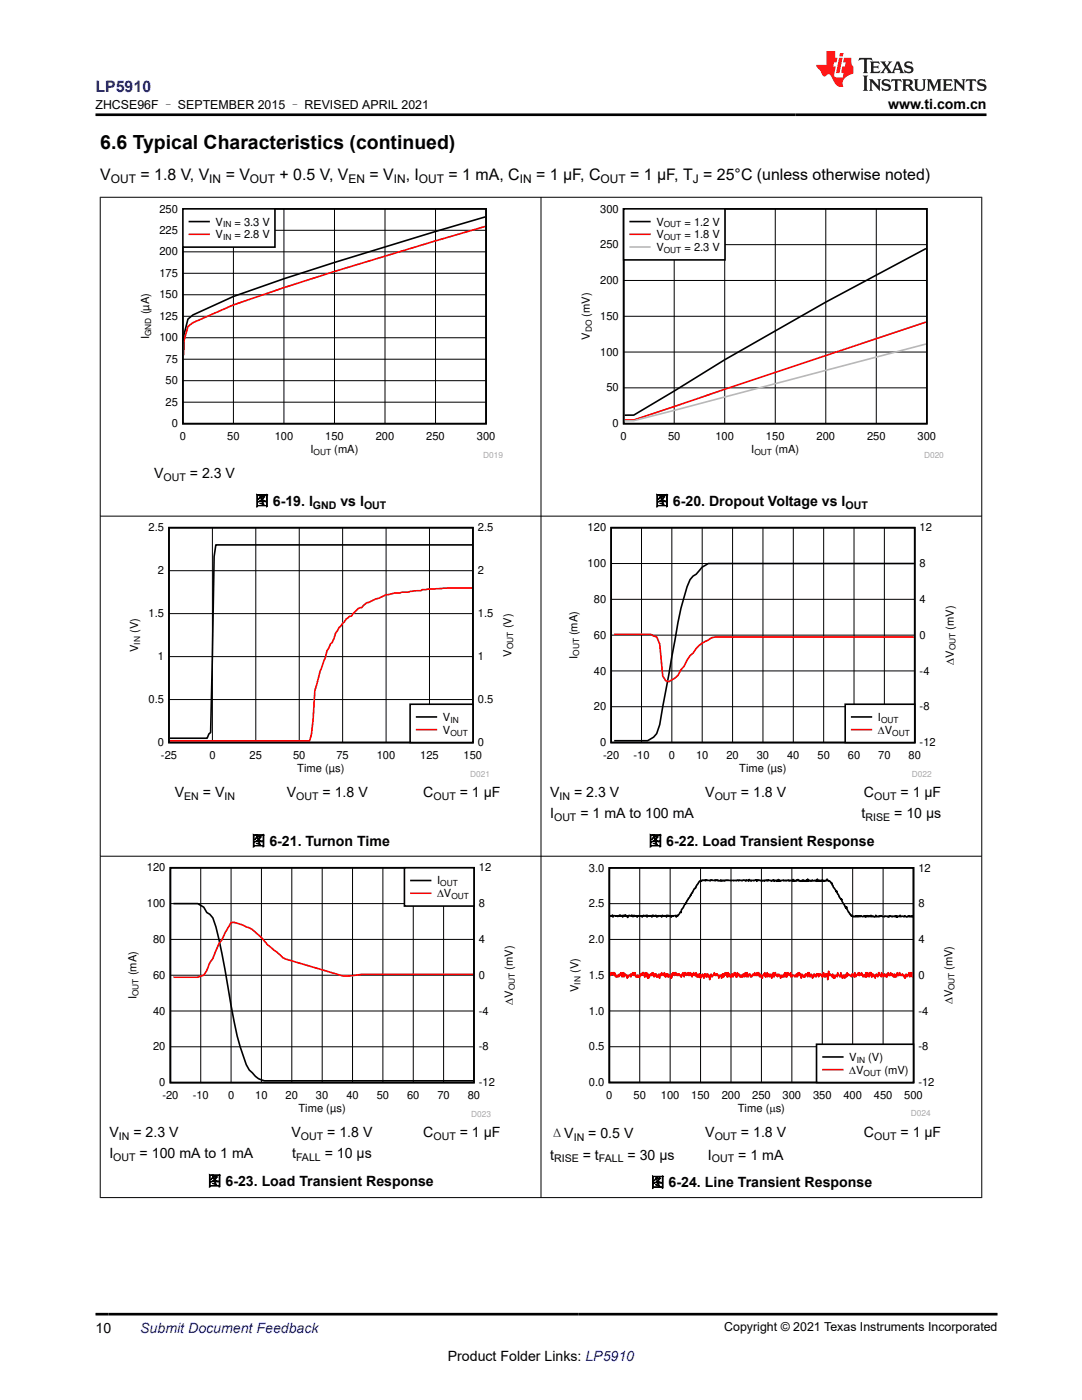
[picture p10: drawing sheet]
<svg xmlns="http://www.w3.org/2000/svg" width="216mm" height="279mm" viewBox="0 0 216 279" stroke-linecap="round" stroke-linejoin="round" font-family="sans-serif">
<path d="M36.5 41.7h60.5v42.9h-60.5zM96.8 43.3l-9.9 2.9a775.6 775.6 0 0 0-40.3 13l-8.1 3.7-1 .8-.8 3.2-.1 3" fill="none" stroke="#000" stroke-width=".32"/>
<g fill="none" stroke="#000" stroke-width=".2">
<path d="M36.5 58.8h60.5M36.5 54.5h60.5M36.5 50.3h60.5M36.5 46h60.5M46.6 41.7v42.9M56.7 41.7v42.9M66.7 41.7v42.9M76.8 41.7v42.9M86.9 41.7v42.9M36.5 76h60.5M36.5 71.7h60.5M36.5 67.4h60.5"/>
<path d="M36.5 63.1h60.5M36.5 80.3h60.5"/>
</g>
<path d="M96.8 45.2l-9.9 2.9a824.1 824.1 0 0 0-40.3 12.8l-8.1 3.5-1 .8-.8 2.9-.1 2.8" fill="none" stroke="#f00" stroke-width=".32"/>
<path d="M36.5 41.7h18.4v7.6h-18.4z" fill-rule="evenodd" fill="#fff"/>
<path d="M36.5 41.7h18.4v7.6h-18.4zM37.8 44.2h3.9" fill="none" stroke="#000" stroke-width=".32"/>
<path d="M37.8 46.8h3.9" fill="none" stroke="#f00" stroke-width=".32"/>
<path d="M115.6 40.8h72.7v50.6h-72.7z" fill-rule="evenodd" fill="#fff"/>
<path d="M124.4 41.7h60.5v42.9h-60.5zM184.8 49.6l-20 10.7-20.2 11.5-18.1 11-1.9 .1" fill="none" stroke="#000" stroke-width=".32"/>
<path d="M124.4 56h60.5M124.4 48.8h60.5M134.5 41.7v42.9M144.6 41.7v42.9M154.7 41.7v42.9M164.8 41.7v42.9M174.9 41.7v42.9M124.4 77.4h60.5M124.4 70.3h60.5M124.4 63.1h60.5" fill="none" stroke="#000" stroke-width=".2"/>
<path d="M184.8 64.3l-58.3 19.5-1.9 .1" fill="none" stroke="#f00" stroke-width=".32"/>
<path d="M184.8 68.7l-50.3 13.2-8 2.1h-1.9" fill="none" stroke="#b8b8b8" stroke-width=".32"/>
<path d="M124.4 41.7h20.3v10.2h-20.3z" fill-rule="evenodd" fill="#fff"/>
<path d="M124.4 41.7h20.3v10.2h-20.3zM125.7 44.2h4" fill="none" stroke="#000" stroke-width=".32"/>
<path d="M125.7 46.8h4" fill="none" stroke="#f00" stroke-width=".32"/>
<path d="M125.7 49.3h4" fill="none" stroke="#b8b8b8" stroke-width=".32"/>
<path d="M25.4 104.4h77.2v50.6h-77.2z" fill-rule="evenodd" fill="#fff"/>
<path d="M33.7 105.3h60.7v42.9h-60.7zM94.2 108.7h-51.1l-.4 2.4-.7 35.1-.3 .3-.4 .8h-7.4" fill="none" stroke="#000" stroke-width=".32"/>
<path d="M33.7 113.9h60.7M42.4 105.3v42.9M51 105.3v42.9M59.7 105.3v42.9M68.4 105.3v42.9M77 105.3v42.9M85.7 105.3v42.9M33.7 139.6h60.7M33.7 131h60.7M33.7 122.5h60.7" fill="none" stroke="#000" stroke-width=".2"/>
<path d="M94.2 117.3l-8.1 .2-1.8 .2-.3 .2-2.1 .1-.4 .2-2.7 .1-1.8 .4-3.4 1.5a2.31 2.31 0 0 0-1.4 1.1 1.58 1.58 0 0 0-1.4 .8l-.7 .9a2.31 2.31 0 0 0-1.4 1.1l-1 1.1-.7 1.1-.7 1.9-.4 .3-.6 1.4-.4 1.3-1 2.8-1.1 3.8-.3 5.8-.4 3-.3 1.2h-27.9" fill="none" stroke="#f00" stroke-width=".32"/>
<path d="M81.8 140.5h12.6v7.7h-12.6z" fill-rule="evenodd" fill="#fff"/>
<path d="M81.8 140.5h12.6v7.7h-12.6zM83.1 143.1h4" fill="none" stroke="#000" stroke-width=".32"/>
<path d="M83.1 145.6h4" fill="none" stroke="#f00" stroke-width=".32"/>
<path d="M113.1 104.4h77.7v50.6h-77.7z" fill-rule="evenodd" fill="#fff"/>
<path d="M121.9 105.3h60.6v42.9h-60.6zM182.4 112.5h-41.1a4.8 4.8 0 0 0-2.4 2.1l-.6 .4-.6 .7a52.7 52.7 0 0 0-3 12.1l-3.1 16.8a3.3 3.3 0 0 1-3 3.2h-6" fill="none" stroke="#000" stroke-width=".32"/>
<g fill="none" stroke="#000" stroke-width=".2">
<path d="M121.9 119.6h60.6M121.9 112.5h60.6M128 105.3v42.9M134.1 105.3v42.9M140.1 105.3v42.9M146.2 105.3v42.9M152.2 105.3v42.9M158.3 105.3v42.9M164.4 105.3v42.9M170.4 105.3v42.9M176.5 105.3v42.9M121.9 133.9h60.6"/>
<path d="M121.9 126.8h60.6M121.9 141h60.6"/>
</g>
<path d="M122.6 126.6h7.2l1.2 .5 .6 1.4 .6 6.4 .7 1 .6 .2a4.3 4.3 0 0 0 2.4-2.5l.6-.6 1.2-2.1 .6-.6a5.4 5.4 0 0 1 3-2.6 2.87 2.87 0 0 1 2.5-.5h38.6" fill="none" stroke="#f00" stroke-width=".32"/>
<path d="M168.6 140.5h13.9v7.7h-13.9z" fill-rule="evenodd" fill="#fff"/>
<path d="M168.6 140.5h13.9v7.7h-13.9zM169.9 143.1h4" fill="none" stroke="#000" stroke-width=".32"/>
<path d="M169.9 145.6h4" fill="none" stroke="#f00" stroke-width=".32"/>
<path d="M25.1 172.3h77.8v50.6h-77.8z" fill-rule="evenodd" fill="#fff"/>
<path d="M34 173.2h60.6v42.9h-60.6zM34.6 180.3h4.8l1.3 .7 .6 1.1 .6 .4 .6 .7a79.2 79.2 0 0 1 3 13.9 83.1 83.1 0 0 0 3 13.6l.6 1.8 .6 1.1 .6 .5a4.1 4.1 0 0 0 4.3 1.6h39.8" fill="none" stroke="#000" stroke-width=".32"/>
<g fill="none" stroke="#000" stroke-width=".2">
<path d="M40.1 173.2v42.9M46.1 173.2v42.9M52.2 173.2v42.9M58.2 173.2v42.9M64.3 173.2v42.9M70.3 173.2v42.9M76.4 173.2v42.9M82.5 173.2v42.9M88.5 173.2v42.9M34 194.6h60.6M34 187.5h60.6M34 180.3h60.6"/>
<path d="M34 208.9h60.6M34 201.8h60.6"/>
</g>
<path d="M94.4 194.4h-15.6a80.7 80.7 0 0 0-10.3 .4l-10.3-3a4.8 4.8 0 0 1-3-1.8l-1.8-1.5a11.1 11.1 0 0 0-5.5-4.1l-1.2-.3h-.6l-1.8 3.4-.6 .8-1.2 3-.6 .8-.6 1.6-.6 .9a10 10 0 0 1-4.3 .4h-1.8" fill="none" stroke="#f00" stroke-width=".32"/>
<path d="M80.7 173.2h13.9v7.6h-13.9z" fill-rule="evenodd" fill="#fff"/>
<path d="M80.7 173.2h13.9v7.6h-13.9zM82 175.7h3.9" fill="none" stroke="#000" stroke-width=".32"/>
<path d="M82 178.3h3.9" fill="none" stroke="#f00" stroke-width=".32"/>
<path d="M113.3 172.3h77.3v50.6h-77.3z" fill-rule="evenodd" fill="#fff"/>
<path d="M121.6 173.2h60.7v42.8h-60.7zM121.7 182.8h.4l.2-.1v.3l.1-.2h.8l.1 .1 .3-.2 .2 .1v-.1l.3 .1h.1v.2l.1-.3 .1 .1 .2-.1 .1 .1 .1-.2 .2 .2h.1l.1 .3 .1-.3v.1l.2-.2 .4 .1 .1-.1 .1 .1v-.1l.1 .2 .1-.1 .1 .1 .1-.2 .3 .1h.2l.2 .2v-.2h.8l.1 .2 .1-.2 .2-.1 .1 .1h.3l.1-.1 .2 .3 .1-.3v.1h.8l.1 .2v-.3h.3v.1l.5-.1 .1 .3 .4-.2h.6v.2l.2-.3 .1 .1h.6l.1 .2 .1-.3v.1l.2-.1 .1 .1h.3l.1 .1 .1-.1 .1 .2v-.2h.3l.6-.1v.3l.1-.2h.3l.4-.8 .2-.1v.2l.1-.5 .8-1.3h.1l.1-.4 .8-1.3v.1l.7-1.2 .3-.4v.1l.1-.4 .8-1 .2 .1v-.2l.1 .1 .3-.2h.3l.2 .2v-.2l.9 .2 .1-.2h.8l.1 .2 .2-.2 .4 .2h.4l.1-.2 .1 .2h.7l.3-.2 1 .2h1l.3-.2 .2 .2 .2-.2 .5 .2 .4-.2 .4 .2 .1-.2 .4 .2 .1-.3 .3 .3 1.2-.2v.3l.1-.3 .7 .2h.8l.3-.2 .1 .2 .2-.2 .1 .2 .1-.2a.75 .75 0 0 0 1 0l.1 .3 .1-.2h.4v.2l.1-.2 .2 .1v-.3l.1 .3 .9-.2 .1 .2h.6l.3-.2 .1 .2h.8v-.3l.1 .3h.6l.3-.3 .1 .3 .3-.1 .3 .2v-.2l.2 .2 .1-.3v.2l.3-.1 .1 .2 .2-.2 .1 .2v-.2l.1 .2 .2-.5v.5l.1-.2 .7 .1 .1-.2 .1 .2 .6-.1 .1 .2 .2-.5 .1 .4h.8l.1-.2v.2l.2-.1 .1 .2v-.2l.2 .2 .1-.2h.3v-.3l.1 .3 .4 .1 .4 .5 .1-.1 .3 .9 .5 .8 .2-.1 .2 .7 .7 1.1 .1-.1v.4l.6 1.1 .3 .3v-.3l.4 1 .4 .4 .1 .4 .1-.1 .2 .2h.7l.1-.1v.1l.2-.1v.1h.2l.1-.1 .1 .1h.2l.1-.1 .5 .1 .1-.1 .3 .2 .1-.2 .1 .1 .2-.1 .1 .1h.5l.1-.2v.2l.5-.1 .2 .2 .2-.1 .1-.2 .1 .2h.6l.2-.1h.3l.1 .1 1.1-.1 .1 .2 .1-.2 .1 .1 .2-.1 .2 .1h.7l.1-.1 .3 .2 .1-.2 .4 .1 .1-.2 .1 .2h.8l.1-.1 .3 .2 .5-.2v.1l.5-.1 .1 .2 .1-.2" fill="none" stroke="#000" stroke-width=".33"/>
<g fill="none" stroke="#000" stroke-width=".2">
<path d="M127.7 173.2v42.8M133.7 173.2v42.8M139.8 173.2v42.8M145.9 173.2v42.8M151.9 173.2v42.8M158 173.2v42.8M164.1 173.2v42.8M170.1 173.2v42.8M176.2 173.2v42.8M121.6 194.6h60.7M121.6 187.5h60.7M121.6 180.3h60.7"/>
<path d="M121.6 208.9h60.7M121.6 201.8h60.7"/>
</g>
<path d="M182.1 194.5l-.1 .5v-.9l-.1 .6v-.6l-.1 .6-.1-.6-.2 .9-.1-.9-.1 .6v-.3l-.4 .6-.1-.6v.3h-.2v.5l-.1-.5v.3l-.3-.3-.1-.3-.1 .3h-.3l-.2-.6-.1 .6h-.3v-.6l-.2 .9-.2-.3-.1 .3-.1-.6v.6l-.1-.3-.1 .3-.2-.6-.1 .3v-.3l-.2 .3-.1-.6v.6h-.3v-.3l-.1 .3-.1-.6-.2 .9-.1-.6-.1 .6-.3-.6-.2 .6-.3-.6v.3l-.1-.6v.9l-.1-.3h-.3l-.1-.6h-.1l-.2 .9-.2-.6-.3 .8v-.5l-.1 .3-.3-.6-.2 .6v-.3l-.1 .3-.1-.9v.3l-.1-.3h-.1l-.1 .6v-.6l-.1 .9-.2-.6-.1 .3-.1-.6-.1 .9v-.9l-.1 .9-.1-.9v.9l-.1-.3-.1 .3v-.3h-.2l-.1 .3-.3-.9-.3 .6h-.1l-.1-.6-.1 .6v-.6l-.3 .6h-.2l-.1 .3-.1-.9-.1 .9-.1-.3v.3l-.2-.6-.1 .3-.1-.3-.1 .6-.1-.3h-.4l-.1-.3-.2 .3v-.6l-.2 .9v-.6l-.3 .8-.1-.5-.1 .3v-.3l-.1 .3v-.3l-.2 .5-.3-1.1-.1 .9h-.1l-.1-.3h-.3v-.6l-.1 .9-.1-.3h-.3l-.1 .5-.1-.5-.2 .5-.2-.8-.1 .6-.3-.6-.1 .3h-.1l-.2-.9-.1 1.7-.1-1.1-.1 .6-.1-.6v.3l-.2-.3v.6l-.1-.3v.3l-.3-.9-.1 .9-.1-.3v.3l-.3-.6-.1 .3-.2-.3-.2 .6v-.6l-.1 .3v-.3l-.1 .3-.2-.3-.1 .6-.1-.3h-.1l-.2-.3v.6l-.2-.3-.1 .5v-.5h-.2l-.1-.3-.2 .6-.1-.9-.1 .3-.1-.3v.6l-.1-.6v.9l-.3-.6v.3l-.2-.3v.6l-.1-.3v.3l-.1-.3-.1 .3-.1-.3-.1 .3-.2-.6-.1 .8-.2-.8-.1 .3-.1-.6v.6h-.2v-.6l-.2 .9-.1-.6h-.1v.6l-.1-.3-.2 .3-.1-.3h-.4l-.1 .3h-.2v-.9l-.1 .6-.1-.3-.1 .3-.3-.6-.2 .9v-.3l-.1 .3v-.9l-.2 .9-.1-.9-.2 .9h-.2l-.1-.3-.2 .3v-.3l-.1 .5-.2-.5h-.1l-.1-.3-.3 .6v-.6l-.1 .3h-.2l-.1-.6-.2 .9-.2-.9-.1 .9-.1-.3-.1 .5-.2-.8-.2 .6-.1-.6v.3h-.2v-.3l-.1 .6-.1-.9-.2 .9-.1-.3-.1 .3-.1-.9-.1 .6v-.3l-.1 .3h-.2l-.1 .5-.1-.5h-.2l-.1 .3v-.6l-.1 .6-.2-.9-.1 .6v-.6l-.1 .6-.1-.6-.1 .6h-.2l-.2-.6-.1 .6v-.3l-.2 .3-.1-.3-.2 .6h-.3v-.6l-.1 .3-.2-.3-.1 .6-.2-.9-.1 .9-.1-.9-.1 .6-.1-.6-.1 .9-.1-.6v.3h-.2v-.3l-.1 .6v-.3l-.1 .3-.1-.3-.1 .3-.2-.3-.1 .3-.1-.6-.2 .3-.2-.6v.9l-.1-.3v.3l-.1-.3-.1 .3-.1-.9-.1 .3-.1-.3-.2 .9-.1-.6h-.2v.6l-.1-.3v.3l-.1-.3-.1 .3-.2-.6-.1 .3-.1-.6v.9l-.1-.6-.1 .6-.1-.9-.1 .3h-.1l-.1-.3-.1 .6-.1-.3-.1 .6-.1-.6-.1 .6v-.6l-.2 .8-.1-.5h-.3l-.2 .5v-.5h-.2l-.1-.3-.1 .3-.1-.3v.3h-.2l-.2-.6-.1 .6h-.2l-.1 .3-.2-.6-.3 1.1-.1-.8-.2 .3v-.6l-.1 .3-.1-.3-.1 .6-.1-.3v.3l-.1-.6h-.1l-.1 .3v-.3l-.1 .8-.3-.8-.2 .6-.1-.3-.1 .5-.2-.8-.1 .6v-.6l-.1 .6h-.1l-.1-.3v.3l-.1-.6-.1 .6-.1-.9-.1 .6h-.2l-.2-.6-.1 .6-.1-.3-.1 .6-.1-.6-.1 .3-.1-.6-.1 .6-.1-.3-.1 .3-.1-.6v.6l-.1-.6-.1 .3h-.2l-.1 .3-.1-.6v.3l-.2-.3-.1 .9-.2-.9-.1 .6-.1-.3-.1 .6-.1-.3v.3l-.4-.6v.3l-.1-.3v.3l-.2-.3v.3h-.1l-.2-.6-.1 .3-.1-.3-.1 .6-.2-.6-.1 .3v-.3l-.2 .9-.1-.6v.8l-.2-.5h-.3l-.1 .3-.1-.6-.1 .6-.1-.6v.3l-.2-.3v.6l-.1-.3v.3l-.2-.9-.1 .6-.1-.3-.1 .3-.3-.6v.6l-.2-.3v.3h-.1l-.1 .5-.1-.8-.3 .6v-.3l-.1 .3-.1-.3v.3l-.1-.6v.3l-.1-.3-.1 .3-.1-.3-.1 .6-.2-.9-.1 .6-.1-.6v.6h-.2l-.1-.3-.2 .6-.1-.3-.1 .5v-.8l-.1 .8-.1-.5-.1 .3v-.9l-.1 .3-.2-.3-.1 .9v-.3l-.1 .3-.2-.9h-.2l-.1 .6-.1-.3-.1 .3-.1-.3-.1 .6-.2-.3v.3l-.2-.3v.3l-.1-.3v.3l-.1-.3-.1 .3h-.1l-.2-.9v.3l-.1-.3v.6l-.1-.3-.1 .3v-.6l-.1 .3v-.3l-.4 .9-.1-.6v.3h-.3l-.3 .5-.1-.5-.1 .3-.2-.6-.1 .3-.1-.3-.1 .6-.1-.9v.6l-.1-.6-.2 .9-.2-.9-.1 .6h-.2v-.3l-.1 .6-.1-.3h-.1l-.1 .3-.1-.3-.2 .3-.3-.9v.6l-.1-.6-.2 .3-.1-.3-.1 .3h-.1l-.1-.3-.1 .6v-.3l-.1 .1" fill="none" stroke="#f00" stroke-width=".33"/>
<path d="M162.9 208.4h19.4v7.6h-19.4z" fill-rule="evenodd" fill="#fff"/>
<path d="M162.9 208.4h19.4v7.6h-19.4zM164.2 210.9h4" fill="none" stroke="#000" stroke-width=".33"/>
<path d="M164.2 213.5h4" fill="none" stroke="#f00" stroke-width=".33"/>
<path d="M19.9 39.4h176.1M20 39.3v199.8M107.9 39.3v199.8M195.9 39.3v199.8M19.9 103h176.1M19.9 170.9h176.1M19.9 239h176.1" fill="none" stroke="#000" stroke-width=".2"/>
<path d="M171.5 11.6l-.2 .5 .5-.2h.6v.1v2.2l-.2 .4h1l-.2-.4v-2.2v-.1h.5l.5 .2-.1-.5zM173.6 12.3l.2 .4v1.5l-.2 .4h1.9l.1-.6a1.08 1.08 0 0 1-1.3 .2v-.7h.6l.4 .2v-.7l-.4 .2h-.6v-.5l.2-.2a1 1 0 0 1 1 .3l-.1-.5zM175.7 12.3l.9 1.1-1 1.2h.9l-.2-.2 .5-.8 .4 .8-.2 .2h1.6l-.2-.2 .2-.5h.9l.1 .5-.1 .2h.9l-.2-.3-.8-2h-.5l-.9 2.2-.9-1.1 .9-1.1h-.8l.2 .2-.4 .6-.4-.6 .2-.2zM179 12.7l.4 1h-.7zM180.7 12.4a.65 .65 0 0 0-.2 .7 .65 .65 0 0 0 .6 .5l.6 .1 .1 .3a.79 .79 0 0 1-.7 .4 .79 .79 0 0 1-.7-.5l.1 .7 .2-.1a.93 .93 0 0 0 1.1 .1 .93 .93 0 0 0 .4-1 1.46 1.46 0 0 0-1.2-.6l-.1-.3a1.09 1.09 0 0 1 1.2 .2l-.2-.6-.1 .1-.5-.2zM172.2 15.1l.2 .4v2.2l-.2 .4h1l-.2-.4v-2.2l.2-.4zM173.4 15.8l.2 .4v1.5l-.2 .4h.8l-.3-.4 .1-1.3 1.6 1.8v-2l.2-.4h-.7l.1 .2 .1 1.1-1.2-1.3zM176.2 15.9a.65 .65 0 0 0-.2 .8 .65 .65 0 0 0 .6 .4l.6 .2 .1 .2a.79 .79 0 0 1-.7 .4 .79 .79 0 0 1-.7-.5l.1 .7 .2-.1a.93 .93 0 0 0 1.1 .1 .93 .93 0 0 0 .4-.9 1.46 1.46 0 0 0-1.2-.6l-.1-.4a1.09 1.09 0 0 1 1.2 .2l-.1-.6-.2 .1-.5-.1zM177.9 15.8l-.1 .6a.63 .63 0 0 1 .8-.3v1.6l-.3 .4h1l-.2-.4v-1.6a.66 .66 0 0 1 .8 .3l-.1-.6zM180 15.8l.2 .4v1.5l-.2 .4h1l-.2-.2-.1-.7h.5l.1 .2a.79 .79 0 0 0 1.2 .6l-1-.9a.61 .61 0 0 0 .6-.6 .61 .61 0 0 0-.5-.7zM180.8 16.1h.1a.47 .47 0 0 1 .5 .1 .47 .47 0 0 1 .1 .5l-.1 .1-.7 .1zM182.3 15.8l.2 .2a2.27 2.27 0 0 0 .4 2 1.04 1.04 0 0 0 1.7-.7v-1.3l.2-.2h-.8l.2 .4v1.1a.6 .6 0 0 1-.6 .6 .6 .6 0 0 1-.6-.6v-1.1l.3-.4zM184.9 15.8l.2 .4v1.5l-.2 .4h.8l-.3-.4v-1.4l.9 1.9 .9-1.9v1.4l-.3 .4h1l-.2-.4v-1.5l.2-.4h-.8l-.7 1.5-.6-1.5zM188.1 15.8l.2 .4v1.5l-.2 .4h1.9l.1-.6a1.09 1.09 0 0 1-1.3 .2v-.7h.6l.4 .2v-.6l-.4 .2h-.6v-.6l.2-.1a1.01 1.01 0 0 1 1 .3l-.1-.6zM190.2 15.8l.3 .4v1.5l-.3 .4h.8l-.2-.4v-1.3l1.6 1.8v-2l.2-.4h-.7l.2 .2v1.1l-1.2-1.3zM192.8 15.8l-.1 .6a.63 .63 0 0 1 .8-.3v1.6l-.3 .4h1l-.2-.4v-1.6a.66 .66 0 0 1 .8 .3l-.1-.6zM195.2 15.9a.65 .65 0 0 0-.2 .8 .65 .65 0 0 0 .6 .4l.6 .2 .2 .2a.79 .79 0 0 1-.7 .4 .79 .79 0 0 1-.7-.5l.1 .7 .2-.1a.93 .93 0 0 0 1 .1 .93 .93 0 0 0 .5-.9 1.46 1.46 0 0 0-1.3-.6v-.4a1.09 1.09 0 0 1 1.2 .2l-.2-.6-.2 .1-.5-.1z" fill="#231f20"/>
<path d="M164.9 10.2v2.8h-2l.1 .3 .8 1a.95 .95 0 0 0 1 .9 .59 .59 0 0 1 .5-.4 .59 .59 0 0 1 .5 .4l.4 .7a1.59 1.59 0 0 0 2.1 1.4 1.61 1.61 0 0 1 1-2.3l1-.3-.1-1.5a1.59 1.59 0 0 1-.3-1.7h-1.5l-.2 .9h.6l-.2 .9h-.5l-.2 1v.2l.4 .1-.1 .9h-.7a.73 .73 0 0 1-1-.7l.3-1.5h-.5l.1-.9h.5l.2-.9h-.5v-1.3zM167.4 11.5l-.6 3.1h.7l.6-3.1zM167.6 10.6l-.1 .6h.7l.1-.6z" fill="#ed1c24"/>
<path d="M19 22.9h177.8M19 262.3h180" fill="none" stroke="#000" stroke-width=".53"/>
<text font-size="3.9" x="20" y="29.8">6.6 Typical Characteristics (continued)</text>
<text font-size="3.2" fill="#00f" x="19" y="18.3">LP5910</text>
<g font-size="3.2">
<text x="20" y="36">V</text>
<text x="28" y="36">= 1.8 V, V</text>
<text x="45" y="36">= V</text>
<text x="55.8" y="36">+ 0.5 V, V</text>
<text x="73.7" y="36">= V</text>
<text x="81" y="36">, I</text>
<text x="89.5" y="36">= 1 mA, C</text>
<text x="107" y="36">= 1 µF, C</text>
<text x="125.7" y="36">= 1 µF, T = 25°C (unless otherwise noted)</text>
</g>
<g font-size="2.8">
<text x="177.2" y="21.7">www.ti.com.cn</text>
<text x="30.7" y="95.4">V</text>
<text x="37.9" y="95.4">= 2.3 V</text>
<text x="50.8" y="100.9">图 6-19. I</text>
<text x="67.9" y="100.9">vs I</text>
<text x="130.7" y="100.9">图 6-20. Dropout Voltage vs I</text>
<text x="34.9" y="159.1">V</text>
<text x="40.5" y="159.1">= V</text>
<text x="57.2" y="159.1">V</text>
<text x="64.4" y="159.1">= 1.8 V</text>
<text x="84.4" y="159.1">C</text>
<text x="91.7" y="159.1">= 1 µF</text>
<text x="109.8" y="159.1">V</text>
<text x="114.6" y="159.1">= 2.3 V</text>
<text x="140.7" y="159.1">V</text>
<text x="147.9" y="159.1">= 1.8 V</text>
<text x="172.4" y="159.1">C</text>
<text x="179.7" y="159.1">= 1 µF</text>
<text x="109.8" y="163.3">I</text>
<text x="115.8" y="163.3">= 1 mA to 100 mA</text>
<text x="171.9" y="163.3">t</text>
<text x="178.4" y="163.3">= 10 µs</text>
<text x="50.1" y="168.8">图 6-21. Turnon Time</text>
<text x="129.3" y="168.8">图 6-22. Load Transient Response</text>
<text x="21.8" y="226.9">V</text>
<text x="26.6" y="226.9">= 2.3 V</text>
<text x="58.2" y="226.9">V</text>
<text x="65.3" y="226.9">= 1.8 V</text>
<text x="84.4" y="226.9">C</text>
<text x="91.7" y="226.9">= 1 µF</text>
<text x="109.8" y="227.2">ΔV</text>
<text x="117.4" y="227.2">= 0.5 V</text>
<text x="140.7" y="226.9">V</text>
<text x="147.9" y="226.9">= 1.8 V</text>
<text x="172.4" y="226.9">C</text>
<text x="179.7" y="226.9">= 1 µF</text>
<text x="21.8" y="231.2">I</text>
<text x="27.9" y="231.2">= 100 mA to 1 mA</text>
<text x="58.3" y="231.2">t</text>
<text x="64.8" y="231.2">= 10 µs</text>
<text x="109.8" y="231.4">t</text>
<text x="116.3" y="231.4">= t</text>
<text x="125.2" y="231.4">= 30 µs</text>
<text x="141.3" y="231.4">I</text>
<text x="147.3" y="231.4">= 1 mA</text>
<text x="41.4" y="236.7">图 6-23. Load Transient Response</text>
<text x="129.8" y="236.9">图 6-24. Line Transient Response</text>
<text x="19" y="266">10</text>
<text x="89.4" y="271.7">Product Folder Links: LP5910</text>
</g>
<text font-size="2.8" fill="#00f" x="28" y="266">Submit Document Feedback</text>
<g font-size="2.5">
<text x="19" y="21.8">ZHCSE96F – SEPTEMBER 2015 – REVISED APRIL 2021</text>
<text x="144.5" y="265.7">Copyright © 2021 Texas Instruments Incorporated</text>
</g>
<g font-size="2.4">
<text x="22.1" y="36.6">OUT</text>
<text x="41.8" y="36.6">IN</text>
<text x="49.9" y="36.6">OUT</text>
<text x="69.5" y="36.6">EN</text>
<text x="78.6" y="36.6">IN</text>
<text x="83.6" y="36.6">OUT</text>
<text x="103.7" y="36.6">IN</text>
<text x="119.8" y="36.6">OUT</text>
<text x="138.2" y="36.6">J</text>
</g>
<g font-size="2.2">
<text x="31.8" y="46.7">225</text>
<text x="31.8" y="42.4">250</text>
<text x="43" y="45">V</text>
<text x="43" y="47.5">V</text>
<text x="46.8" y="45">= 3.3 V</text>
<text x="46.8" y="47.5">= 2.8 V</text>
<text x="119.7" y="42.4">300</text>
<text x="131" y="45">V</text>
<text x="131" y="47.5">V</text>
<text x="136.6" y="45">= 1.2 V</text>
<text x="136.6" y="47.5">= 1.8 V</text>
<text x="31.8" y="51">200</text>
<text x="119.7" y="49.6">250</text>
<text x="131" y="50.1">V</text>
<text x="136.6" y="50.1">= 2.3 V</text>
<text x="31.8" y="59.6">150</text>
<text x="31.8" y="55.3">175</text>
<text x="119.7" y="56.7">200</text>
<text x="29.8" y="62.8" transform="rotate(-90 29.8 62.8)">(µA)</text>
<text x="31.8" y="63.8">125</text>
<text x="117.7" y="63.2" transform="rotate(-90 117.7 63.2)">(mV)</text>
<text x="119.7" y="63.8">150</text>
<text x="29.8" y="67.7" transform="rotate(-90 29.8 67.7)">I</text>
<text x="31.8" y="68.1">100</text>
<text x="117.7" y="67.8" transform="rotate(-90 117.7 67.8)">V</text>
<text x="119.7" y="71">100</text>
<text x="33" y="76.7">50</text>
<text x="33" y="72.4">75</text>
<text x="33" y="81">25</text>
<text x="121" y="78.1">50</text>
<text x="34.3" y="85.3">0</text>
<text x="35.9" y="87.8">0</text>
<text x="45.3" y="87.8">50</text>
<text x="54.8" y="87.8">100</text>
<text x="64.9" y="87.8">150</text>
<text x="75" y="87.8">200</text>
<text x="85.1" y="87.8">250</text>
<text x="95.1" y="87.8">300</text>
<text x="122.2" y="85.3">0</text>
<text x="123.8" y="87.8">0</text>
<text x="133.3" y="87.8">50</text>
<text x="142.8" y="87.8">100</text>
<text x="152.8" y="87.8">150</text>
<text x="162.9" y="87.8">200</text>
<text x="173" y="87.8">250</text>
<text x="183.1" y="87.8">300</text>
<text x="62" y="90.4">I</text>
<text x="66.7" y="90.4">(mA)</text>
<text x="149.9" y="90.4">I</text>
<text x="154.7" y="90.4">(mA)</text>
<text x="29.7" y="106">2.5</text>
<text x="95.4" y="106">2.5</text>
<text x="117.3" y="106">120</text>
<text x="183.5" y="106">12</text>
<text x="117.3" y="113.2">100</text>
<text x="183.5" y="113.2">8</text>
<text x="31.5" y="114.6">2</text>
<text x="95.4" y="114.6">2</text>
<text x="29.7" y="123.2">1.5</text>
<text x="95.4" y="123.2">1.5</text>
<text x="102" y="125.4" transform="rotate(-90 102 125.4)">(V)</text>
<text x="118.5" y="120.3">80</text>
<text x="183.5" y="120.3">4</text>
<text x="190.3" y="125.7" transform="rotate(-90 190.3 125.7)">(mV)</text>
<text x="27.6" y="130.1" transform="rotate(-90 27.6 130.1)">V</text>
<text x="27.6" y="126.3" transform="rotate(-90 27.6 126.3)">(V)</text>
<text x="31.5" y="131.8">1</text>
<text x="95.4" y="131.8">1</text>
<text x="102" y="131" transform="rotate(-90 102 131)">V</text>
<text x="115.2" y="131.5" transform="rotate(-90 115.2 131.5)">I</text>
<text x="115.2" y="126.8" transform="rotate(-90 115.2 126.8)">(mA)</text>
<text x="118.5" y="127.5">60</text>
<text x="183.5" y="127.5">0</text>
<text x="118.5" y="134.6">40</text>
<text x="183.5" y="134.6">-4</text>
<text x="190.3" y="132.6" transform="rotate(-90 190.3 132.6)">'V</text>
<text x="29.7" y="140.3">0.5</text>
<text x="88.4" y="143.9">V</text>
<text x="95.4" y="140.3">0.5</text>
<text x="118.5" y="141.8">20</text>
<text x="175.2" y="143.9">I</text>
<text x="183.5" y="141.8">-8</text>
<text x="31.5" y="148.9">0</text>
<text x="88.4" y="146.4">V</text>
<text x="95.4" y="148.9">0</text>
<text x="119.7" y="148.9">0</text>
<text x="175.2" y="146.4">'</text>
<text x="176.5" y="146.4">V</text>
<text x="183.5" y="148.9">-12</text>
<text x="32.1" y="151.5">-25</text>
<text x="41.8" y="151.5">0</text>
<text x="49.8" y="151.5">25</text>
<text x="58.5" y="151.5">50</text>
<text x="59.3" y="154">Time (µs)</text>
<text x="67.1" y="151.5">75</text>
<text x="75.2" y="151.5">100</text>
<text x="83.8" y="151.5">125</text>
<text x="92.5" y="151.5">150</text>
<text x="120.3" y="151.5">-20</text>
<text x="126.4" y="151.5">-10</text>
<text x="133.4" y="151.5">0</text>
<text x="138.9" y="151.5">10</text>
<text x="144.9" y="151.5">20</text>
<text x="147.5" y="154">Time (µs)</text>
<text x="151" y="151.5">30</text>
<text x="157.1" y="151.5">40</text>
<text x="163.1" y="151.5">50</text>
<text x="169.2" y="151.5">60</text>
<text x="175.2" y="151.5">70</text>
<text x="181.3" y="151.5">80</text>
<text x="29.3" y="173.9">120</text>
<text x="95.5" y="173.9">12</text>
<text x="117.5" y="173.9">3.0</text>
<text x="183.3" y="173.9">12</text>
<text x="87.2" y="176.5">I</text>
<text x="87.2" y="179.1">'</text>
<text x="88.6" y="179.1">V</text>
<text x="29.3" y="181.1">100</text>
<text x="95.5" y="181.1">8</text>
<text x="117.5" y="181.1">2.5</text>
<text x="183.3" y="181.1">8</text>
<text x="30.5" y="188.2">80</text>
<text x="95.5" y="188.2">4</text>
<text x="117.5" y="188.2">2.0</text>
<text x="183.3" y="188.2">4</text>
<text x="27.3" y="194.6" transform="rotate(-90 27.3 194.6)">(mA)</text>
<text x="30.5" y="195.4">60</text>
<text x="95.5" y="195.4">0</text>
<text x="102.3" y="193.5" transform="rotate(-90 102.3 193.5)">(mV)</text>
<text x="115.4" y="198" transform="rotate(-90 115.4 198)">V</text>
<text x="115.4" y="194.2" transform="rotate(-90 115.4 194.2)">(V)</text>
<text x="117.5" y="195.4">1.5</text>
<text x="183.3" y="195.4">0</text>
<text x="190.1" y="193.6" transform="rotate(-90 190.1 193.6)">(mV)</text>
<text x="27.3" y="199.4" transform="rotate(-90 27.3 199.4)">I</text>
<text x="30.5" y="202.5">40</text>
<text x="95.5" y="202.5">-4</text>
<text x="102.3" y="200.5" transform="rotate(-90 102.3 200.5)">'V</text>
<text x="117.5" y="202.5">1.0</text>
<text x="183.3" y="202.5">-4</text>
<text x="190.1" y="200.4" transform="rotate(-90 190.1 200.4)">'V</text>
<text x="30.5" y="209.6">20</text>
<text x="95.5" y="209.6">-8</text>
<text x="117.5" y="209.6">0.5</text>
<text x="183.3" y="209.6">-8</text>
<text x="169.5" y="211.7">V</text>
<text x="169.5" y="214.3">'V</text>
<text x="173.3" y="211.7">(V)</text>
<text x="176.5" y="214.3">(mV)</text>
<text x="31.8" y="216.8">0</text>
<text x="32.4" y="219.3">-20</text>
<text x="38.5" y="219.3">-10</text>
<text x="45.5" y="219.3">0</text>
<text x="50.9" y="219.3">10</text>
<text x="57" y="219.3">20</text>
<text x="59.6" y="221.9">Time (µs)</text>
<text x="63.1" y="219.3">30</text>
<text x="69.1" y="219.3">40</text>
<text x="75.2" y="219.3">50</text>
<text x="81.2" y="219.3">60</text>
<text x="87.3" y="219.3">70</text>
<text x="93.3" y="219.3">80</text>
<text x="95.5" y="216.8">-12</text>
<text x="117.5" y="216.8">0.0</text>
<text x="121" y="219.3">0</text>
<text x="126.4" y="219.3">50</text>
<text x="131.9" y="219.3">100</text>
<text x="137.9" y="219.3">150</text>
<text x="144" y="219.3">200</text>
<text x="147.2" y="221.9">Time (Ps)</text>
<text x="150.1" y="219.3">250</text>
<text x="156.2" y="219.3">300</text>
<text x="162.2" y="219.3">350</text>
<text x="168.3" y="219.3">400</text>
<text x="174.4" y="219.3">450</text>
<text x="180.4" y="219.3">500</text>
<text x="183.3" y="216.8">-12</text>
</g>
<g font-size="2.1">
<text x="32.6" y="96">OUT</text>
<text x="62.4" y="101.5">GND</text>
<text x="72.6" y="101.5">OUT</text>
<text x="168.7" y="101.5">OUT</text>
<text x="36.7" y="159.6">EN</text>
<text x="44.8" y="159.6">IN</text>
<text x="59.1" y="159.6">OUT</text>
<text x="86.5" y="159.6">OUT</text>
<text x="111.7" y="159.6">IN</text>
<text x="142.6" y="159.6">OUT</text>
<text x="174.4" y="159.6">OUT</text>
<text x="110.6" y="163.9">OUT</text>
<text x="172.7" y="163.9">RISE</text>
<text x="23.7" y="227.5">IN</text>
<text x="60" y="227.5">OUT</text>
<text x="86.5" y="227.5">OUT</text>
<text x="114.5" y="227.8">IN</text>
<text x="142.6" y="227.5">OUT</text>
<text x="174.4" y="227.5">OUT</text>
<text x="22.6" y="231.7">OUT</text>
<text x="59.1" y="231.7">FALL</text>
<text x="110.6" y="232">RISE</text>
<text x="119.5" y="232">FALL</text>
<text x="142.1" y="232">OUT</text>
</g>
<g font-size="1.7">
<text x="44.5" y="45.4">IN</text>
<text x="44.5" y="47.9">IN</text>
<text x="132.5" y="45.4">OUT</text>
<text x="132.5" y="47.9">OUT</text>
<text x="132.5" y="50.5">OUT</text>
<text x="30.1" y="67.1" transform="rotate(-90 30.1 67.1)">GND</text>
<text x="118.1" y="66.3" transform="rotate(-90 118.1 66.3)">DO</text>
<text x="62.6" y="90.7">OUT</text>
<text x="150.5" y="90.7">OUT</text>
<text x="28" y="128.6" transform="rotate(-90 28 128.6)">IN</text>
<text x="102.4" y="129.6" transform="rotate(-90 102.4 129.6)">OUT</text>
<text x="115.6" y="130.9" transform="rotate(-90 115.6 130.9)">OUT</text>
<text x="190.7" y="129.8" transform="rotate(-90 190.7 129.8)">OUT</text>
<text x="89.9" y="144.3">IN</text>
<text x="89.9" y="146.8">OUT</text>
<text x="175.8" y="144.3">OUT</text>
<text x="178" y="146.8">OUT</text>
<text x="87.8" y="176.9">OUT</text>
<text x="90.1" y="179.4">OUT</text>
<text x="102.7" y="197.7" transform="rotate(-90 102.7 197.7)">OUT</text>
<text x="115.8" y="196.5" transform="rotate(-90 115.8 196.5)">IN</text>
<text x="190.5" y="197.6" transform="rotate(-90 190.5 197.6)">OUT</text>
<text x="27.6" y="198.8" transform="rotate(-90 27.6 198.8)">OUT</text>
<text x="171" y="212.1">IN</text>
<text x="172.3" y="214.6">OUT</text>
</g>
<g font-size="1.7" fill="#a8a8a8">
<text x="96.4" y="91.3">D019</text>
<text x="184.4" y="91.3">D020</text>
<text x="93.8" y="155">D021</text>
<text x="182" y="155">D022</text>
<text x="94" y="222.8">D023</text>
<text x="181.7" y="222.8">D024</text>
</g>
</svg>
